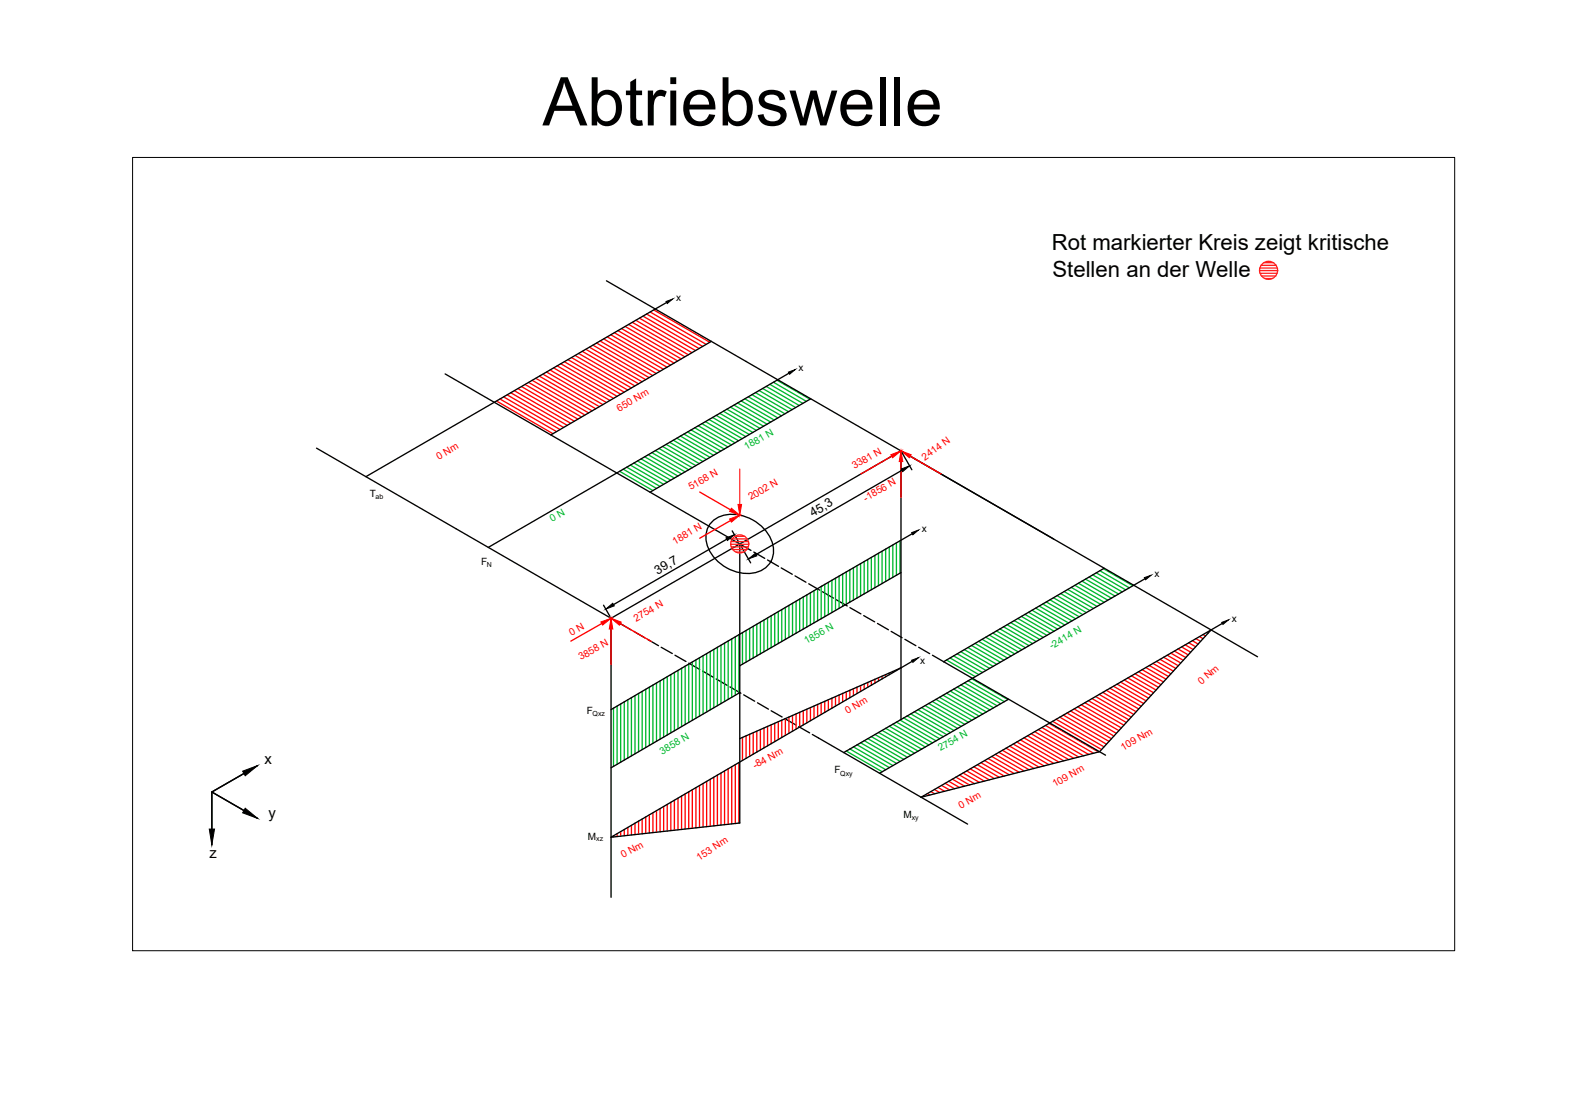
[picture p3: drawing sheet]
<svg xmlns="http://www.w3.org/2000/svg" width="297mm" height="210mm" viewBox="0 0 297 210" stroke-linecap="round" stroke-linejoin="round" font-family="sans-serif">
<!-- layer: 0 -->
<g fill="none" stroke="#000" stroke-width=".25">
<path d="M114.7 53.1l123.1 71.1M126 57.2l-56.8 32.9M84.2 70.7l57.8 33.4M134.5 64.6l-30.4 17.6M149.2 70.6l-56.9 32.9M153.3 75.4l-30.4 17.7M59.8 84.7l56.9 32.9M134.4 98.9a6.1 6.1 0 0 1 6.9-1.1 7.3 7.3 0 0 1 4.9 6.7 4.5 4.5 0 0 1-4.8 4 8.1 8.1 0 0 1-7.9-6.5 4.1 4.1 0 0 1 .9-3.1zM170.5 88.9l-27.5 16M170.6 85.6l1.8 3.2M114.1 114.4l1.2 2.2M117.2 117.9l2.1 1.2"/>
<path d="M119.8 119.4l2.1 1.2M137.4 102l-21.4 12.3M138.4 100.4l1.3 2.1M139.9 102.9v52.7l-24.4 2.7 57-33.3M140.1 103.2l1.8 3.2M142.5 104.4l2.1 1.2M145.1 105.9l2.1 1.2M147.7 107.4l2.1 1.2M150.3 108.9l2.1 1.2M152.9 110.4l2.1 1.2M155.5 111.9l2.1 1.2M158.1 113.4l2.1 1.2"/>
<path d="M160.7 114.9l2.1 1.2M163.3 116.4l2.1 1.2M165.9 117.9l2.1 1.2M168.5 119.4l2.1 1.2M170.4 108.3l-30.5 17.6M172.5 100.9l-57 33.3M208.8 107.5l-30.4 17.6M216.5 109.4l-57 32.9M229 119.1l-21.1 23-33.7 8.7M229 119.1l-54.9 31.7M231.1 117.9l-2.1 1.2M122.4 120.9l2.1 1.2"/>
<path d="M125 122.4l2.1 1.2M127.6 123.9l2.1 1.2M130.2 125.4l2.1 1.2M132.8 126.9l2.1 1.2M135.4 128.4l2.1 1.2M138 129.9l2.1 1.2M139.9 131l-24.4 14.2M140.6 131.4l2.1 1.2M143.2 132.9l2.1 1.2M145.8 134.4l2.1 1.2M148.4 135.9l2.1 1.2M151 137.4l2.1 1.2"/>
<path d="M153.6 138.9l29.4 16.9M170.4 136.1v-50.8l-54.9 31.6v52.8M170.4 126.3l-30.5 13.4M171.1 120.9l2.1 1.2M173.7 122.4l2.1 1.2M176.3 123.9l32.7 18.9M190.7 132.2l-24.4 14M40.1 149.8v10M40.1 149.8l6 3.5M46.1 146.3l-6 3.5M48.7 144.8l-8.6 5 8.6 5"/>
</g>
<g fill="none" stroke="#00b82e" stroke-width=".25">
<path d="M140.4 119.6v6M141.1 119.2v6M141.7 118.8v6M142.4 118.4v6M143.1 118v6.1M143.8 117.7v5.9M144.4 117.3v6M145.1 116.9v6M145.8 116.5v6M146.5 116.1v6M147.2 115.7v6M147.8 115.3v6"/>
<path d="M148.5 114.9v6M149.2 114.5v6M149.8 114.1v6M150.5 113.7v6M151.2 113.3v6.1M151.9 112.9v6M152.6 112.5v6.1M153.2 112.1v6.1M153.9 111.7v6.1M154.6 111.3v6.1M155.3 110.9v6.1M155.9 110.5v6.1"/>
<path d="M156.6 110.1v6.1M157.3 109.7v6.1M158 109.3v6.1M158.7 108.9v6.1M159.3 108.6v6.1M160 108.2v6.1M160.7 107.8v6.1M161.4 107.4v6.1M162 107v6.1M162.7 106.6v6.1M163.4 106.2v6.1M164.1 105.8v6.1"/>
<path d="M164.7 105.4v6.1M165.4 105v6.1M166.1 104.6v6.1M166.8 104.2v6.2M167.5 103.8v6.2M168.1 103.5v6.1M168.8 103.1v6.1M169.5 102.7v6.1M170.2 102.3v6.1M187.7 119.7l5.5 3.2M188.4 119.3l5.5 3.2M189.1 118.9l5.4 3.2"/>
<path d="M189.7 118.5l5.5 3.2M190.4 118.1l5.5 3.2M191.1 117.7l5.5 3.2M191.8 117.4l5.5 3.1M192.5 117l5.4 3.1M193.1 116.6l5.5 3.2M193.8 116.2l5.5 3.2M194.5 115.8l5.5 3.2M195.1 115.4l5.5 3.2M195.8 115l5.5 3.2M196.5 114.6l5.5 3.2M197.2 114.2l5.5 3.2"/>
<path d="M197.8 113.8l5.6 3.2M198.5 113.4l5.5 3.2M199.2 113l5.5 3.2M199.9 112.6l5.5 3.2M200.5 112.2l5.6 3.3M201.2 111.9l5.5 3.2M201.9 111.5l5.5 3.2M202.6 111.1l5.5 3.2M203.2 110.7l5.6 3.2M203.9 110.3l5.6 3.2M204.6 109.9l5.5 3.2M205.2 109.5l5.6 3.2"/>
<path d="M205.9 109.1l5.6 3.2M206.6 108.7l5.6 3.2M207.3 108.3l5.5 3.2M207.9 107.9l5.6 3.3M208.6 107.5l5.6 3.3M116 133.9v11M116.7 133.5v11M117.4 133.1v11M118 132.7v11M118.7 132.3v11M119.4 131.9v11M120.1 131.5v11"/>
<path d="M120.7 131.1v11M121.4 130.7v11M122.1 130.4v10.9M122.8 130v11M123.5 129.6v11M124.1 129.2v11M124.8 128.8v11M125.5 128.4v11M126.2 128v11M126.8 127.6v11M127.5 127.2v11M128.2 126.8v11"/>
<path d="M128.9 126.4v11M129.5 126v11M130.2 125.6v11M130.9 125.2v11M131.6 124.8v11M132.3 124.4v11M132.9 124v11M133.6 123.6v11M134.3 123.2v11M135 122.8v11M135.6 122.4v11M136.3 122v11"/>
<path d="M137 121.6v11M137.7 121.2v11M138.4 120.8v11.1M139 120.4v11.1M139.7 120v11.1M164.1 139.7l6.8 3.9M164.7 139.3l6.9 3.9M165.4 138.9l6.8 3.9M166.1 138.5l6.8 3.9M166.8 138.1l6.8 3.9M167.5 137.7l6.8 4M168.1 137.3l6.8 4"/>
<path d="M168.8 136.9l6.8 4M169.5 136.5l6.8 4M170.2 136.2l6.8 3.9M170.8 135.8l6.9 3.9M171.5 135.4l6.9 3.9M172.2 135l6.8 3.9M172.9 134.6l6.8 3.9M173.6 134.2l6.8 3.9M174.2 133.8l6.9 3.9M174.9 133.4l6.8 4M175.6 133l6.8 4M176.3 132.6l6.8 4"/>
<path d="M176.9 132.2l6.9 4M177.6 131.9l6.9 3.9M178.3 131.5l6.8 3.9M179 131.1l6.8 3.9M179 124.8l5.4 3.1M179.6 130.7l6.9 3.9M179.6 124.4l5.5 3.2M180.3 124l5.4 3.2M180.3 130.3l6.9 4M181 123.6l5.4 3.2M181 129.9l6.9 4M181.7 123.2l5.4 3.2"/>
<path d="M181.7 129.5l6.8 4M182.3 122.8l5.5 3.2M182.4 129.1l6.8 4M183 122.5l5.5 3.1M183 128.7l6.9 4M183.7 122.1l5.4 3.1M183.7 128.3l6.9 4M184.4 121.7l5.4 3.1M185 121.3l5.5 3.1M185.7 120.9l5.5 3.2M186.4 120.5l5.4 3.1M187.1 120.1l5.4 3.2"/>
<path d="M160 142l6.8 3.9M160.7 141.6l6.8 4M161.4 141.2l6.8 4M162 140.8l6.8 4M162.7 140.5l6.8 3.9M163.4 140.1l6.8 3.9"/>
</g>
<!-- layer: Momente -->
<g fill="none" stroke="#f00" stroke-width=".25">
<path d="M121.6 59.8l10.6 6.1M122.3 59.4l10.5 6.1M122.9 59l10.6 6.1M123.6 58.6l10.6 6.1M93.9 75.8l10.6 6.2M94.5 75.5l10.7 6.1M95.2 75l10.7 6.2M95.9 74.7l10.7 6.1M96.6 74.3l10.6 6.1M97.2 73.9l10.7 6.1M97.9 73.5l10.7 6.1M98.6 73.1l10.7 6.2"/>
<path d="M99.3 72.7l10.6 6.2M100 72.3l10.6 6.2M100.6 71.9l10.7 6.2M101.3 71.5l10.7 6.2M102 71.1l10.6 6.2M102.7 70.8l10.6 6.1M103.3 70.4l10.7 6.1M104 70l10.6 6.1M104.7 69.6l10.6 6.1M105.4 69.2l10.6 6.1M106 68.8l10.7 6.1M106.7 68.4l10.7 6.1"/>
<path d="M107.4 68l10.6 6.2M108.1 67.6l10.6 6.2M108.7 67.2l10.7 6.2M109.4 66.8l10.6 6.2M110.1 66.4l10.6 6.2M110.8 66.1l10.6 6.1M111.4 65.7l10.7 6.1M112.1 65.3l10.6 6.1M112.8 64.9l10.6 6.1M113.5 64.5l10.6 6.1M114.1 64.1l10.7 6.1M114.8 63.7l10.6 6.1"/>
<path d="M115.5 63.3l10.6 6.1M116.2 62.9l10.6 6.1M116.8 62.5l10.7 6.2M117.5 62.1l10.6 6.2M118.2 61.7l10.6 6.2M118.9 61.4l10.6 6.1M119.6 61l10.6 6.1M120.2 60.6l10.6 6.1M120.9 60.2l10.6 6.1M227.5 120l.4 .3M228.1 119.6l.3 .2M228.8 119.2h.1"/>
<path d="M140.4 139.5v4.3M141.1 139.1v4.3M141.7 138.8v4.2M142.4 138.5v4.1M143.1 138.3v3.9M143.8 138v3.8M144.4 137.7v3.7M145.1 137.4v3.6M145.8 137.1v3.5M146.5 136.8v3.4M147.2 136.5v3.3M147.8 136.2v3.3"/>
<path d="M148.5 135.9v3.2M149.2 135.6v3.1M149.8 135.3v3M150.5 135v2.9M151.2 134.7v2.8M151.9 134.4v2.7M152.6 134.1v2.6M153.2 133.8v2.5M153.9 133.5v2.4M154.6 133.2v2.3M155.3 132.9v2.2M155.9 132.6v2.1"/>
<path d="M156.6 132.3v2M157.3 132v1.9M158 131.7v1.8M158.7 131.4v1.7M159.3 131.1v1.6M160 130.8v1.5M160.7 130.5v1.4M161.4 130.2v1.3M162 129.9v1.2M162.7 129.6v1.1M163.4 129.3v1.1M164.1 129v1"/>
<path d="M164.7 128.7v.9M165.4 128.5v.7M166.1 128.2v.6M166.8 127.9v.5M167.5 127.6v.4M168.1 127.3v.3M168.8 127v.2M169.5 126.7v.1M170.2 126.4h.1M192.9 139.9l7.3 4.2M193.6 139.5l7.6 4.4M194.3 139.1l7.8 4.6"/>
<path d="M195 138.7l8 4.7M195.6 138.4l8.4 4.8M196.3 138l8.6 4.9M197 137.6l8.9 5.1M197.7 137.2l9.1 5.2M198.3 136.8l9.4 5.4M199 136.4l9.3 5.3M199.7 136l9.1 5.2M200.4 135.6l8.8 5.1M201 135.2l8.7 5M201.7 134.8l8.4 4.9M202.4 134.4l8.2 4.8"/>
<path d="M203.1 134.1l8 4.6M203.8 133.7l7.8 4.5M204.4 133.3l7.6 4.4M205.1 132.9l7.4 4.2M205.8 132.5l7.2 4.1M206.5 132.1l6.9 4M207.1 131.7l6.8 3.9M207.8 131.3l6.6 3.8M208.5 130.9l6.3 3.7M209.2 130.5l6.1 3.6M209.9 130.1l5.9 3.5M210.5 129.8l5.7 3.2"/>
<path d="M211.2 129.4l5.5 3.1M211.9 129l5.3 3M212.6 128.6l5 2.9M213.2 128.2l4.9 2.8M213.9 127.8l4.7 2.7M214.6 127.4l4.4 2.6M215.3 127l4.2 2.5M215.9 126.6l4.1 2.4M216.6 126.2l3.9 2.2M217.3 125.8l3.6 2.1M218 125.4l3.4 2M218.7 125.1l3.2 1.8"/>
<path d="M219.3 124.7l3 1.7M220 124.3l2.8 1.6M220.7 123.9l2.6 1.5M221.4 123.5l2.3 1.4M222 123.1l2.2 1.2M222.7 122.7l2 1.1M223.4 122.3l1.7 1M224.1 121.9l1.5 .9M224.8 121.6l1.3 .7M225.4 121.2l1.1 .6M226.1 120.8l.9 .5M226.8 120.4l.7 .4"/>
<path d="M116 158v.3M116.7 157.7v.5M117.4 157.3v.8M118 156.9v1.1M118.7 156.5v1.5M119.4 156.1v1.8M120.1 155.7v2.1M120.7 155.3v2.4M121.4 154.9v2.8M122.1 154.5v3.1M122.8 154.1v3.4M123.5 153.7v3.8"/>
<path d="M124.1 153.3v4.1M124.8 152.9v4.4M125.5 152.5v4.7M126.2 152.1v5.1M126.8 151.7v5.4M127.5 151.3v5.7M128.2 150.9v6M128.9 150.5v6.4M129.5 150.1v6.7M130.2 149.7v7M130.9 149.3v7.3M131.6 148.9v7.7"/>
<path d="M132.3 148.6v7.9M132.9 148.2v8.2M133.6 147.8v8.5M134.3 147.4v8.8M135 147v9.2M135.6 146.6v9.5M136.3 146.2v9.8M137 145.8v10.1M137.7 145.4v10.5M138.4 145v10.8M139 144.6v11.1M139.7 144.2v11.5"/>
<path d="M174.6 150.5l.3 .1M175.3 150.1l.5 .3M176 149.7l.7 .4M176.7 149.3l1 .6M177.3 148.9l1.3 .7M178 148.5l1.6 .9M178.7 148.1l1.8 1.1M179.4 147.7l2 1.2M180.1 147.3l2.3 1.4M180.7 147l2.6 1.4M181.4 146.6l2.9 1.6M182.1 146.2l3.1 1.7"/>
<path d="M182.8 145.8l3.3 1.9M183.4 145.4l3.7 2.1M184.1 145l3.9 2.2M184.8 144.6l4.1 2.4M185.5 144.2l4.4 2.6M186.1 143.8l4.7 2.7M186.8 143.4l5 2.9M187.5 143l5.2 3M188.2 142.7l5.4 3.1M188.9 142.3l5.7 3.3M189.5 141.9l6 3.4M190.2 141.5l6.3 3.6"/>
<path d="M190.9 141.1l6.5 3.7M191.6 140.7l6.7 3.9M192.2 140.3l7.1 4.1"/>
</g>
<g fill="none" stroke="#00b82e" stroke-width=".25">
<path d="M133.4 79.7l6.2 3.6M134.1 79.3l6.2 3.6M134.7 78.9l6.3 3.7M135.4 78.5l6.3 3.7M136.1 78.2l6.3 3.6M136.8 77.8l6.2 3.6M137.4 77.4l6.3 3.6M138.1 77l6.3 3.6M138.8 76.6l6.2 3.6M139.5 76.2l6.2 3.6M140.1 75.8l6.3 3.6M140.8 75.4l6.3 3.6"/>
<path d="M141.5 75l6.3 3.6M142.2 74.6l6.2 3.6M142.8 74.2l6.3 3.6M143.5 73.8l6.3 3.7M144.2 73.5l6.2 3.6M144.9 73.1l6.2 3.6M145.5 72.7l6.3 3.6M146.2 72.3l6.3 3.6M146.9 71.9l6.2 3.6M117.2 89.1l6.3 3.7M117.8 88.7l6.3 3.7M118.5 88.3l6.3 3.7"/>
<path d="M119.2 87.9l6.3 3.7M119.9 87.6l6.3 3.6M120.5 87.2l6.3 3.6M121.2 86.8l6.3 3.6M121.9 86.4l6.3 3.6M122.6 86l6.2 3.6M123.2 85.6l6.3 3.6M123.9 85.2l6.3 3.6M124.6 84.8l6.3 3.6M125.3 84.4l6.3 3.6M125.9 84l6.3 3.7M126.6 83.6l6.3 3.7"/>
<path d="M127.3 83.2l6.3 3.7M128 82.9l6.2 3.6M128.6 82.5l6.3 3.6M129.3 82.1l6.3 3.6M130 81.7l6.3 3.6M130.7 81.3l6.3 3.6M131.3 80.9l6.3 3.6M132 80.5l6.3 3.6M132.7 80.1l6.3 3.6"/>
</g>
<!-- layer: Koordinatensystem -->
<path d="M90.8 132.2v6.8M90.8 132.2l4.1 2.3M94.9 129.8l-4.1 2.4M96.7 128.8l-5.9 3.4 5.9 3.4" fill="none" stroke="#fff" stroke-width=".25"/>
<g fill="#fff" stroke="#fff" stroke-width=".19">
<path d="M94.7 129.5l2-.7-1.6 1.3z"/>
<path d="M95.1 134.3l1.6 1.3-2-.8z"/>
<path d="M90.5 136.9h.7l-.4 2.1z"/>
</g>
<g fill="#f00" stroke="#f00" stroke-width=".19">
<path d="M170.4 85.3l1.9 .7-.4 .6z"/>
<path d="M113.6 117.6l1.9-.7-1.6 1.3z"/>
<path d="M115.5 116.9l2 .7-.4 .6z"/>
<path d="M115.5 116.9l.4 2h-.7z"/>
<path d="M170.4 85.3l.3 2h-.7z"/>
<path d="M138.3 96.1l1.6 1.3-1.9-.7z"/>
<path d="M138 98.1l1.9-.7-1.6 1.3z"/>
<path d="M139.5 95.4h.7l-.3 2z"/>
<path d="M168.4 86l2-.7-1.6 1.3z"/>
</g>
<path d="M132.3 93l5.8 3.4M138.1 98.4l-5.8 3.4M168.6 86.3l-5.8 3.3M170.4 87.3v6.7M172.1 86.3l5.8 3.3M113.8 117.9l-5.9 3.3M115.5 118.9v6.8M117.3 117.9l5.8 3.4" fill="none" stroke="#f00" stroke-width=".25"/>
<!-- layer: 0 -->
<g fill="#000" stroke="#000" stroke-width=".19">
<path d="M125.9 57l1.3-.5-1 .9zM149.1 70.4l1.3-.5-1.1 .9zM170.4 88.7l1.6-.6-1.3 1.1zM114.5 115.2l1.4-1.1 .2 .5zM137.3 101.7l1.6-.6-1.4 1.1zM141.5 105.7l1.3-1.1 .3 .5zM172.4 100.7l1.3-.5-1.1 .9zM216.4 109.2l1.3-.4-1.1 .8zM231 117.7l1.3-.5-1.1 .9zM172.4 124.9l1.3-.5-1.1 .9zM39.6 156.8h1l-.5 3zM45.9 145.8l2.8-1-2.3 1.9z"/>
<path d="M46.4 152.8l2.3 2-2.8-1.1z"/>
</g>
<path d="M139.9 88.7v6.7" fill="none" stroke="#f00" stroke-width=".19"/>
<!-- layer: 0 -->
<path d="M25.1 29.8h249.9v150h-249.9z" fill="none" stroke="#000" stroke-width=".19"/>
<g fill="none" stroke="#ed1f24" stroke-width=".25">
<path d="M238.2 51.2h3.4M238.2 50.7h3.3M238.2 51.7h3.3M238.4 50.2h2.9M238.5 52.2h2.7M239 49.7h1.8M239.1 52.7h1.5M138.2 102.9h3.4M138.2 102.4h3.3M138.2 103.4h3.3M138.4 101.9h2.9M138.5 103.9h2.7"/>
<path d="M138.9 101.4h1.9M139.2 104.4h1.4"/>
<circle cx="239.9" cy="51.1" r="1.7"/>
<circle cx="139.9" cy="102.9" r="1.7"/>
</g>
<text font-size="12.7" x="102.6" y="23.7">Abtriebswelle</text>
<g font-size="4.2">
<text x="198.9" y="47.3">Rot markierter Kreis zeigt kritische</text>
<text x="199" y="52.4">Stellen an der Welle</text>
</g>
<g font-size="2.8">
<text x="50" y="144.6">x</text>
<text x="50.8" y="154.8">y</text>
<text x="39.6" y="162.3">z</text>
</g>
<g font-size="2.4">
<text x="153.7" y="97.8" transform="rotate(-30 153.7 97.8)">45,3</text>
<text x="124.3" y="108.6" transform="rotate(-30 124.3 108.6)">39,7</text>
</g>
<g font-size="1.9">
<text x="127.9" y="56.9">x</text>
<text x="151" y="70.2">x</text>
<text x="69.9" y="94">T</text>
<text x="174.3" y="100.6">x</text>
<text x="91" y="106.9">F</text>
<text x="218.3" y="109.1">x</text>
<text x="232.9" y="117.6">x</text>
<text x="174" y="125.6">x</text>
<text x="111" y="134.9">F</text>
<text x="157.8" y="146.1">F</text>
<text x="170.8" y="154.7">M</text>
<text x="111.2" y="158.8">M</text>
</g>
<g font-size="1.9" fill="#f00">
<text x="117.1" y="77.9" transform="rotate(-30 117.1 77.9)">650 Nm</text>
<text x="83" y="87" transform="rotate(-30 83 87)">0 Nm</text>
<text x="161.6" y="88.7" transform="rotate(-30 161.6 88.7)">3381 N</text>
<text x="174.9" y="87.1" transform="rotate(-36 174.9 87.1)">2414 N</text>
<text x="130.6" y="92.7" transform="rotate(-30 130.6 92.7)">5168 N</text>
<text x="142" y="94.6" transform="rotate(-30 142 94.6)">2002 N</text>
<text x="163.7" y="94.9" transform="rotate(-30 163.7 94.9)">-1856 N</text>
<text x="127.6" y="103" transform="rotate(-30 127.6 103)">1881 N</text>
<text x="120.3" y="117.6" transform="rotate(-30 120.3 117.6)">2754 N</text>
<text x="108.1" y="120.3" transform="rotate(-30 108.1 120.3)">0 N</text>
<text x="109.8" y="124.9" transform="rotate(-29 109.8 124.9)">3858 N</text>
<text x="227.1" y="129.5" transform="rotate(-40 227.1 129.5)">0 Nm</text>
<text x="160.3" y="135" transform="rotate(-30 160.3 135)">0 Nm</text>
<text x="212.4" y="142" transform="rotate(-30 212.4 142)">109 Nm</text>
<text x="142.8" y="145.4" transform="rotate(-29 142.8 145.4)">-84 Nm</text>
<text x="199.4" y="148.9" transform="rotate(-30 199.4 148.9)">109 Nm</text>
<text x="181.7" y="153" transform="rotate(-29 181.7 153)">0 Nm</text>
<text x="117.8" y="162.2" transform="rotate(-28 117.8 162.2)">0 Nm</text>
<text x="132.2" y="162.8" transform="rotate(-33 132.2 162.8)">153 Nm</text>
</g>
<g font-size="1.9" fill="#00b82e">
<text x="141.1" y="85.1" transform="rotate(-30 141.1 85.1)">1881 N</text>
<text x="104.4" y="98.8" transform="rotate(-30 104.4 98.8)">0 N</text>
<text x="152.5" y="121.8" transform="rotate(-30 152.5 121.8)">1856 N</text>
<text x="198.9" y="122.8" transform="rotate(-30 198.9 122.8)">-2414 N</text>
<text x="125.2" y="142.7" transform="rotate(-30 125.2 142.7)">3858 N</text>
<text x="177.8" y="142.1" transform="rotate(-30 177.8 142.1)">2754 N</text>
</g>
<g font-size="1.3">
<text x="71" y="94.4">ab</text>
<text x="92" y="107.3">N</text>
<text x="112" y="135.5">Qxz</text>
<text x="158.9" y="146.8">Qxy</text>
<text x="172.4" y="155.1">xy</text>
<text x="112.7" y="159">xz</text>
</g>
</svg>
